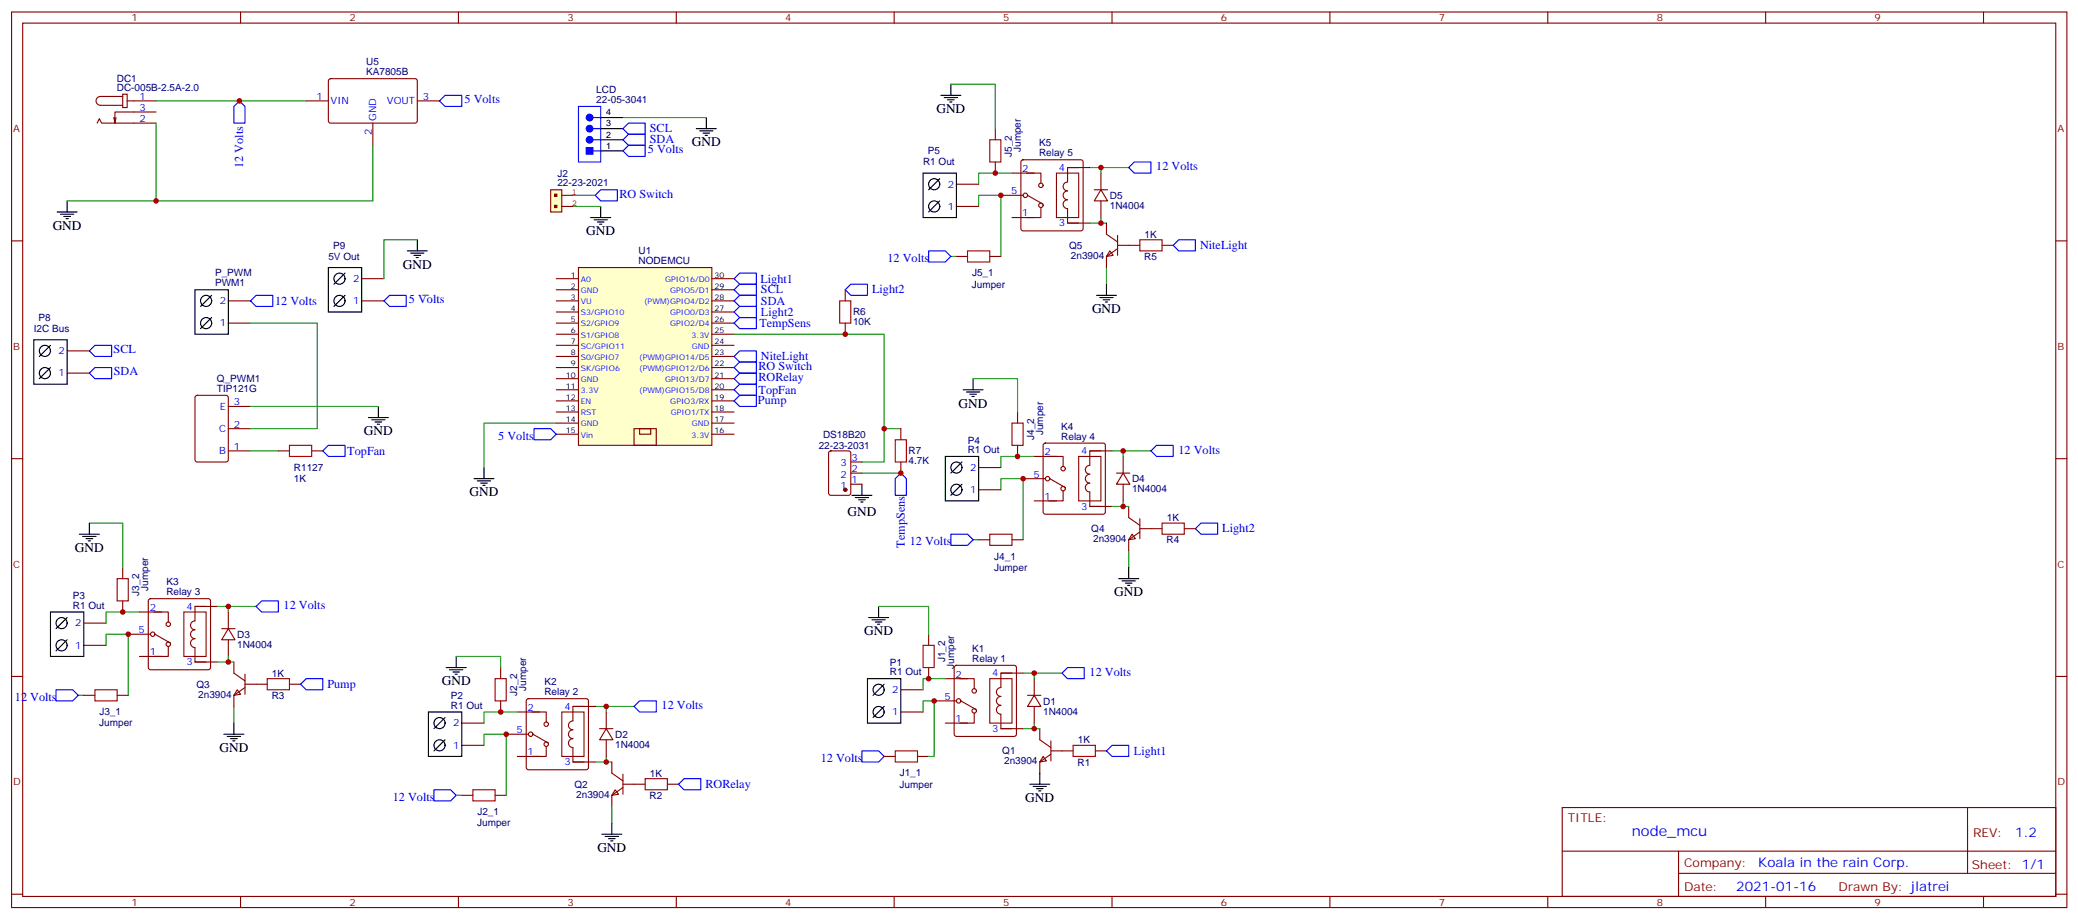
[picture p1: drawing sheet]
<svg xmlns="http://www.w3.org/2000/svg" width="659mm" height="292mm" viewBox="0 0 659 292" stroke-linecap="round" stroke-linejoin="round" font-family="sans-serif">
<g fill="none" stroke="#870000" stroke-width=".35">
<path d="M3.7 3.8h652.3v284.3h-652.3zM7.2 7.3h645.2v277.3h-645.2zM76.3 3.8v3.5M145.5 3.8v3.5M214.6 3.8v3.5M283.8 3.8v3.5M352.9 3.8v3.5M422.1 3.8v3.5M491.2 3.8v3.5M560.4 3.8v3.5M629.5 3.8v3.5M30.8 39.1l.7-1.4 .7 1.4h17.3"/>
<path d="M36.8 37.3l-.3 1.8M38.9 29.9h1.5v4.2h-1.5zM38.9 30.6h-7a1.41 1.41 0 0 0-1.4 1.4 1.41 1.41 0 0 0 1.4 1.4h7M40.4 32h9.1M49.5 35.6h-13v3.5l-.4-1.8M97.2 32h7M104.4 25.2l.5-.2h27.1l.4 .7v13l-.7 .4-27.1-.1-.4-.6v-12.7zM118.3 39.1v7M132.4 32h7.1M3.7 76.5h3.5M652.4 76.5h3.6M72.5 95.5h7"/>
<path d="M72.5 102.6h7M62.1 125.7l.5-.2h9.2l.6 .4 .1 20.1-.5 .6-9.4 .1-.7-.5v-20zM72.5 136.1h7M72.5 129h7M3.7 145.6h3.5M72.5 143.2h7M88.3 143.2h3.6M98.9 143.2h3.5M652.4 145.6h3.6M3.7 214.8h3.5M285.9 219h7M300 215.5h7.1"/>
<path d="M303.1 211.4l.4-.2h18.4l.5 .2 .2 .5v21.2l-.3 .5-.4 .2h-18.4l-.5-.2-.2-.5v-21.2zM304.6 215.5h4.6v3.2M317.6 213.7h7.1M321.2 213.7h-3.6v4.6a1.41 1.41 0 0 0-1.4 1.4 1.41 1.41 0 0 0 1.4 1.4 1.41 1.41 0 0 0-1.4 1.4 1.41 1.41 0 0 0 1.4 1.4 1.41 1.41 0 0 0-1.4 1.5 1.41 1.41 0 0 0 1.4 1.4v4.6h3.6M652.4 214.8h3.6M285.9 226.1h7M296.5 222.5h7M300 229.6h7.1M304.9 222.5l5 2.9M309.2 226.4v3.2h-4.6M317.6 231.4h7.1M330 231.4v3.5l3.5 2.4"/>
<path d="M333.5 239.5l-3.5 2.4v3.6M333.5 238.4h7.1M333.5 235.2v6.4M347.6 238.4h3.6M331 240.2l1.1 1.4-2.1 .3zM495.8 256.4h156.6v28.2h-156.6zM624.4 256.4v20.9M495.8 270.2h156.5M532.7 277.3h119.6M532.7 270.2v14.2M3.7 283.9h3.5M76.3 284.6v3.5"/>
<path d="M145.5 284.6v3.5M214.6 284.6v3.5M283.8 284.6v3.5M352.9 284.6v3.5M422.1 284.6v3.5M491.2 284.6v3.5M560.4 284.6v3.5M629.5 284.6v3.5M652.4 283.9h3.6"/>
<circle cx="309.2" cy="219.4" r=".71"/>
<circle cx="304.2" cy="222.5" r=".71"/>
<circle cx="309.2" cy="225.7" r=".71"/>
</g>
<path d="M314.1 215.5h7.1v14.1h-7.1z" fill="none" stroke="#870f00" stroke-width=".35"/>
<g fill="none" stroke="#000" stroke-width=".35">
<path d="M18.1 67.3h6.4M19.2 68h4.2M20.2 68.7h2.2M21 69.4h.7M21.3 63.8v3.5M61.9 92h10.6v14.1h-10.6zM67.2 93.8l-3.6 3.5M67.2 100.8l-3.6 3.6M275.3 215.5h10.6v14.1h-10.6zM280.6 217.2l-3.5 3.6M280.6 224.3l-3.5 3.5"/>
<circle cx="65.4" cy="95.5" r="1.76"/>
<circle cx="65.4" cy="102.6" r="1.76"/>
<circle cx="278.8" cy="219" r="1.76"/>
<circle cx="278.8" cy="226.1" r="1.76"/>
</g>
<path d="M49.5 39.1v24.7h-28.2M49.5 32h47.7M118.3 46.1v17.7h-68.8M79.5 143.2h8.8M324.7 231.4h5.3" fill="none" stroke="#008700" stroke-width=".35"/>
<path d="M74.2 33.8l1.8-1.8 1.8 1.8v5.3h-3.6zM141.3 30.3h5.2v3.5h-5.2l-1.8-1.8zM79.5 95.5l1.8-1.7h5.3v3.5h-5.3zM102.4 143.2l1.8-1.8h5.3v3.5h-5.3zM337 213.7l1.8-1.8h5.3v3.6h-5.3zM273.5 238.4h5.3l1.8 1.8-1.8 1.7h-5.3z" fill="none" stroke="#00f" stroke-width=".35"/>
<path d="M91.9 141.4h7v3.5h-7zM340.6 236.6h7v3.6h-7z" fill="none" stroke="#a10000" stroke-width=".35"/>
<path d="M183.6 84.9h42.3v56.5h-42.3z" fill="#ffc" stroke="#870000" stroke-width=".35"/>
<g fill="none" stroke="#870000" stroke-width=".35">
<path d="M303.5 58.5h7.1M315.9 40.9v3.5M315.9 51.4v3.6M321.2 55h7M324.2 50.9l.5-.2h18.3l.5 .2 .2 .5v21.2l-.2 .5-.5 .2h-18.3l-.5-.2-.2-.5v-21.2zM325.8 55h4.5v3.1M338.8 53.2h7.1M342.3 53.2h-3.5v4.6a1.41 1.41 0 0 0-1.4 1.4 1.41 1.41 0 0 0 1.4 1.4 1.41 1.41 0 0 0-1.4 1.4 1.41 1.41 0 0 0 1.4 1.4 1.41 1.41 0 0 0-1.4 1.4 1.41 1.41 0 0 0 1.4 1.5v4.5h3.5M349.4 55v5.3M303.5 65.5h7.1M317.6 62h7.1M321.2 69.1h7"/>
<path d="M326.1 62l4.9 2.8M330.3 65.9v3.2h-4.5M338.8 70.8h7.1M347.3 60.3h4.2M349.4 60.3l2.1 3.5h-4.2zM349.4 63.8v5.3M351.2 70.8v3.6l3.5 2.4M352.2 79.7l1.1 1.4-2.1 .3zM354.7 79l-3.5 2.4v3.5M354.7 77.9h7M354.7 74.7v6.4M368.8 77.9h3.5"/>
<path d="M114.8 88.5h7M114.8 95.5h7M176.5 88.5h7.1M176.5 92h7.1M176.5 95.5h7.1M176.5 99.1h7.1M225.9 88.5h7.1M225.9 92h7.1M225.9 95.5h7.1M225.9 99.1h7.1M303.5 81.4h3.6M314.1 81.4h3.5"/>
<path d="M21.3 118.5h7.1M21.3 111.4h7.1M176.5 102.6h7.1M176.5 109.6h7.1M176.5 113.2h7.1M176.5 116.7h7.1M176.5 106.1h7.1M225.9 102.6h7.1M225.9 109.6h7.1M225.9 113.2h7.1M225.9 116.7h7.1M225.9 106.1h7.1"/>
<path d="M176.5 120.2h7.1M176.5 123.8h7.1M176.5 127.3h7.1M176.5 130.8h7.1M176.5 134.3h7.1M176.5 137.9h7.1M201.2 136.1h7.1v5.3h-7.1zM203 136.1h3.5v1.8h-3.5zM225.9 120.2h7.1M225.9 123.8h7.1M225.9 127.3h7.1M225.9 130.8h7.1"/>
<path d="M225.9 134.3h7.1M225.9 137.9h7.1M285.9 136.1v3.5M322.9 130.8v3.5M263.2 143.4l.5-.2h5.6l.7 .4v13l-.4 .6-5.9 .1-.7-.5v-12.9zM270 150.2h3.5M270 153.7h3.5M270 146.7h3.5M285.9 146.7v3.5M310.6 155.5h7M310.6 148.4h7M322.9 141.4v3.5"/>
<path d="M324.7 152h7.1M328.2 159h7.1M328.2 144.9h7.1M331.3 140.9l.5-.2h18.3l.5 .2 .2 .5v21.2l-.2 .5-.5 .2h-18.3l-.5-.3-.3-.4v-21.2zM332.8 144.9h4.6v3.2M333.2 152l4.9 2.8M337.4 155.9v3.1h-4.6M345.9 143.2h7M349.4 143.2h-3.5v4.5a1.41 1.41 0 0 0-1.4 1.5 1.41 1.41 0 0 0 1.4 1.4 1.41 1.41 0 0 0-1.4 1.4 1.41 1.41 0 0 0 1.4 1.4 1.41 1.41 0 0 0-1.4 1.4 1.41 1.41 0 0 0 1.4 1.4v4.6h3.5M354.3 150.2h4.3M356.4 150.2l2.2 3.5h-4.3zM356.4 144.9v5.3"/>
<path d="M356.4 153.7v5.3M310.6 171.4h3.5M321.2 171.4h3.5M345.9 160.8h7M358.2 160.8v3.5l3.5 2.5M359.3 169.6l1 1.4-2.1 .4zM361.7 168.9l-3.5 2.5v3.5M361.7 167.9h7.1M361.7 164.7v6.3M375.8 167.9h3.6M26.6 197.8h7.1M38.9 180.2v3.5"/>
<path d="M38.9 190.8v3.5M44.2 194.3h7.1M47.3 190.3l.5-.2h18.3l.5 .2 .2 .5v21.1l-.2 .5-.5 .3h-18.3l-.5-.3-.2-.5v-21.1zM48.8 194.3h4.6v3.2M61.9 192.5h7M65.4 192.5h-3.5v4.6a1.41 1.41 0 0 0-1.4 1.4 1.41 1.41 0 0 0 1.4 1.5 1.41 1.41 0 0 0-1.4 1.4 1.41 1.41 0 0 0 1.4 1.4 1.41 1.41 0 0 0-1.4 1.4 1.41 1.41 0 0 0 1.4 1.4v4.6h3.5M70.3 199.6h4.3M72.5 199.6l2.1 3.5h-4.3zM72.5 194.3v5.3M26.6 204.9h7.1M40.7 201.4h7.1M44.2 208.4h7.1"/>
<path d="M49.2 201.4l4.9 2.8M53.4 205.2v3.2h-4.6M61.9 210.2h7M72.5 203.1v5.3M74.2 210.2v3.5l3.6 2.5M75.3 219l1 1.4-2.1 .4zM77.8 218.3l-3.6 2.5v3.5M77.8 217.2h7M77.8 214.1v6.3M91.9 217.2h3.5M158.9 211.9v3.6M294.7 201.4v3.5"/>
<path d="M294.7 211.9v3.6M328.2 215.5v5.3M26.6 220.8h3.5M37.2 220.8h3.5M146.5 236.6h7.1M146.5 229.6h7.1M158.9 222.5v3.6M160.7 233.1h7M164.2 226.1h7M167.2 222l.5-.2h18.4l.5 .2 .2 .5v21.2l-.3 .5-.4 .2h-18.4l-.5-.2-.2-.5v-21.2zM168.8 226.1h4.6v3.1M169.1 233.1l5 2.8"/>
<path d="M173.4 237v3.2h-4.6M181.8 224.3h7.1M185.3 224.3h-3.5v4.6a1.41 1.41 0 0 0-1.4 1.4 1.41 1.41 0 0 0 1.4 1.4 1.41 1.41 0 0 0-1.4 1.4 1.41 1.41 0 0 0 1.4 1.4 1.41 1.41 0 0 0-1.4 1.4 1.41 1.41 0 0 0 1.4 1.4v4.6h3.5M190.3 231.4h4.2M192.4 231.4l2.1 3.5h-4.2zM192.4 226.1v5.3M192.4 234.9v5.3M326.1 220.8h4.2M328.2 220.8l2.1 3.5h-4.2zM328.2 224.3v5.3M146.5 252.5h3.6M157.1 252.5h3.6"/>
<path d="M164.2 240.2h7M181.8 241.9h7.1M194.2 241.9v3.6l3.5 2.4M195.2 250.8l1.1 1.4-2.1 .3zM197.7 249h7.1M197.7 250l-3.5 2.5v3.5M197.7 245.8v6.4M211.8 249h3.5M280.6 240.2h3.5M291.2 240.2h3.5"/>
<circle cx="330.3" cy="58.8" r=".71"/>
<circle cx="325.4" cy="62" r=".71"/>
<circle cx="330.3" cy="65.2" r=".71"/>
<circle cx="332.5" cy="152" r=".71"/>
<circle cx="337.4" cy="148.8" r=".71"/>
<circle cx="337.4" cy="155.2" r=".71"/>
<circle cx="53.4" cy="198.2" r=".71"/>
<circle cx="48.5" cy="201.4" r=".71"/>
<circle cx="53.4" cy="204.5" r=".71"/>
<circle cx="168.4" cy="233.1" r=".71"/>
<circle cx="173.4" cy="229.9" r=".71"/>
<circle cx="173.4" cy="236.3" r=".71"/>
</g>
<g fill="none" stroke="#00f" stroke-width=".35">
<path d="M358.2 53.2l1.8-1.8h5.3v3.6h-5.3zM294.7 79.7h5.3l1.8 1.7-1.8 1.8h-5.3zM372.3 77.9l1.8-1.8h5.3v3.6h-5.3zM121.8 95.5l1.8-1.7h5.3v3.5h-5.3zM233 88.5l1.7-1.8h5.3v3.5h-5.3zM233 92l1.7-1.8h5.3v3.6h-5.3zM233 95.5l1.7-1.7h5.3v3.5h-5.3zM233 99.1l1.7-1.8h5.3v3.5h-5.3zM28.4 118.5l1.7-1.8h5.3v3.5h-5.3zM28.4 111.4l1.7-1.8h5.3v3.6h-5.3zM233 113.2l1.7-1.8h5.3v3.5h-5.3zM233 102.6l1.7-1.8h5.3v3.6h-5.3z"/>
<path d="M233 116.7l1.7-1.8h5.3v3.6h-5.3zM169.5 136.1h5.3l1.7 1.8-1.7 1.7h-5.3zM233 123.8l1.7-1.8h5.3v3.5h-5.3zM233 120.2l1.7-1.7h5.3v3.5h-5.3zM233 127.3l1.7-1.8h5.3v3.5h-5.3zM285.9 150.2l1.8 1.8v5.3h-3.6v-5.3zM365.3 143.2l1.7-1.8h5.3v3.5h-5.3zM301.8 169.6h5.3l1.7 1.8-1.7 1.7h-5.3zM379.4 167.9l1.7-1.8h5.3v3.5h-5.3zM81.3 192.5l1.7-1.7h5.3v3.5h-5.3zM17.8 219h5.3l1.7 1.8-1.7 1.7h-5.3zM95.4 217.2l1.8-1.7h5.2v3.5h-5.2z"/>
<path d="M201.2 224.3l1.8-1.8h5.3v3.6h-5.3zM351.2 238.4l1.7-1.8h5.3v3.6h-5.3zM137.7 250.8h5.3l1.8 1.7-1.8 1.8h-5.3zM215.3 249l1.8-1.8h5.3v3.6h-5.3z"/>
</g>
<g fill="none" stroke="#008700" stroke-width=".35">
<path d="M301.8 26.7h14.1v14.2M321.2 55h-10.6v3.5M345.9 53.2h12.3M349.4 53.2v1.8M132.4 76.1h-10.6v12.4M310.6 65.5v-3.5h7v19.4M345.9 70.8h5.3M349.4 69.1v1.7M134.2 93.8h1.8M301.8 81.4h1.7M351.2 84.9v5.3M233 106.1h47.6v40.6h-7.1"/>
<path d="M176.5 134.3h-22.9v14.1M280.6 136.1h5.3M308.8 120.2h14.1v10.6M273.5 150.2h12.4M317.6 155.5v-3.5h7.1v19.4M328.2 144.9h-10.6v3.5M352.9 143.2h12.4M356.4 143.2v1.7M356.4 159v1.8M28.4 166.1h10.5v14.1M308.8 171.4h1.8M352.9 160.8h5.3"/>
<path d="M358.2 174.9v5.3M44.2 194.3h-10.5v3.5M68.9 192.5h12.4M72.5 192.5v1.8M278.8 192.5h15.9v8.9M33.7 204.9v-3.5h7v19.4M68.9 210.2h5.3M72.5 208.4v1.8M144.8 208.4h14.1v3.5M300 215.5h-7.1v3.5M324.7 213.7h12.3M328.2 213.7v1.8"/>
<path d="M24.8 220.8h1.8M74.2 224.3v5.3M153.6 236.6v-3.5h7.1v19.4M164.2 226.1h-10.6v3.5M188.9 224.3h12.3M192.4 224.3v1.8M292.9 226.1v-3.6h3.6v17.7h-1.8M328.2 229.6v1.8M144.8 252.5h1.7M188.9 241.9h5.3M192.4 240.2v1.7M194.2 256v5.3"/>
</g>
<g fill="none" stroke="#a10000" stroke-width=".35">
<path d="M314.1 44.4h3.5v7h-3.5zM307.1 79.7h7v3.5h-7zM361.7 76.1h7.1v3.6h-7.1zM284.1 139.6h3.6v7.1h-3.6zM321.2 134.3h3.5v7.1h-3.5zM314.1 169.6h7.1v3.5h-7.1zM368.8 166.1h7v3.5h-7zM37.2 183.7h3.5v7.1h-3.5zM30.1 219h7.1v3.5h-7.1zM84.8 215.5h7.1v3.5h-7.1zM157.1 215.5h3.6v7h-3.6zM292.9 204.9h3.6v7h-3.6z"/>
<path d="M284.1 238.4h7.1v3.5h-7.1zM150.1 250.8h7v3.5h-7zM204.8 247.2h7v3.6h-7z"/>
</g>
<g fill="none" stroke="#000" stroke-width=".35">
<path d="M190.6 37.3h7.1M298.6 30.3h6.3M299.6 31h4.3M300.7 31.7h2.1M301.4 32.4h.7M301.8 26.7v3.6M292.9 55h10.6v14.1h-10.6zM298.2 56.7l-3.5 3.6M129.3 79.7h6.3M132.4 76.1v3.6M298.2 63.8l-3.5 3.5M104.2 84.9h10.6v14.2h-10.6z"/>
<path d="M109.5 93.8l-3.5 3.5M109.5 86.7l-3.5 3.5M130.3 80.4h4.2M131.4 81.1h2.1M132.1 81.8h.7M348 93.8h6.3M349 94.5h4.3M350.1 95.2h2.1M350.8 95.9h.7M351.2 90.2v3.6M10.7 107.9h10.6v14.1h-10.6zM16 116.7l-3.5 3.5"/>
<path d="M16 109.6l-3.5 3.6M305.6 123.8h6.4M306.7 124.5h4.2M307.8 125.2h2.1M308.5 125.9h.7M308.8 120.2v3.6M150.4 152h6.4M151.5 152.7h4.2M152.5 153.4h2.2M153.2 154.1h.8M153.6 148.4v3.6M270.4 157.3h6.3"/>
<path d="M271.4 158h4.3M272.5 158.7h2.1M273.2 159.4h.7M273.5 153.7v3.6M300 144.9h10.6v14.1h-10.6zM305.3 153.7l-3.5 3.6M305.3 146.7l-3.5 3.5M25.2 169.6h6.3M26.2 170.3h4.3M27.3 171h2.1M28 171.7h.7M28.4 166.1v3.5"/>
<path d="M16 194.3h10.6v14.1h-10.6zM21.3 196.1l-3.5 3.5M275.7 196.1h6.3M276.7 196.8h4.3M277.8 197.5h2.1M278.5 198.2h.7M278.8 192.5v3.6M355 183.7h6.4M356.1 184.4h4.2M357.2 185.1h2.1M357.9 185.8h.7M358.2 180.2v3.5"/>
<path d="M21.3 203.1l-3.5 3.6M141.6 211.9h6.4M142.7 212.7h4.2M143.7 213.4h2.1M144.4 214.1h.7M144.8 208.4v3.5M71 233.1h6.4M72.1 233.8h4.2M73.2 234.5h2.1M73.9 235.2h.7M74.2 229.6v3.5M136 226.1h10.5v14.1h-10.5z"/>
<path d="M141.3 234.9l-3.6 3.5M141.3 227.8l-3.6 3.6M326.8 249h6.4M327.9 249.7h4.2M328.9 250.4h2.1M329.6 251.1h.7M330 245.5v3.5M191 264.9h6.3M192.1 265.6h4.2M193.1 266.3h2.1M193.8 267h.7M194.2 261.3v3.6"/>
<circle cx="296.5" cy="58.5" r="1.76"/>
<circle cx="296.5" cy="65.5" r="1.76"/>
<circle cx="107.7" cy="95.5" r="1.76"/>
<circle cx="107.7" cy="88.5" r="1.76"/>
<circle cx="14.3" cy="111.4" r="1.76"/>
<circle cx="14.3" cy="118.5" r="1.76"/>
<circle cx="303.5" cy="155.5" r="1.76"/>
<circle cx="303.5" cy="148.4" r="1.76"/>
<circle cx="19.5" cy="197.8" r="1.76"/>
<circle cx="19.5" cy="204.9" r="1.76"/>
<circle cx="139.5" cy="229.6" r="1.76"/>
<circle cx="139.5" cy="236.6" r="1.76"/>
</g>
<path d="M335.3 55h7v14.1h-7zM342.3 144.9h7.1v14.1h-7.1zM58.3 194.3h7.1v14.1h-7.1zM178.3 226.1h7v14.1h-7z" fill="none" stroke="#870f00" stroke-width=".35"/>
<circle cx="268.3" cy="155.5" r=".53" fill="#870000" stroke="#870000" stroke-width=".35"/>
<path d="M183.6 33.8h7v17.6h-7z" fill="#fff" stroke="#00f" stroke-width=".35"/>
<path d="M188.2 37.3h2.4M188.2 44.4h2.4M188.2 47.9h2.4M188.2 40.9h2.4M197.7 47.9l1.8-1.8h5.3v3.6h-5.3zM197.7 44.4l1.8-1.8h5.3v3.5h-5.3zM197.7 40.9l1.8-1.8h5.3v3.5h-5.3zM188.9 62l1.7-1.7h5.3v3.5h-5.3z" fill="none" stroke="#00f" stroke-width=".35"/>
<g fill="#00f" stroke="#00f" stroke-width=".35">
<path d="M186.1 46.8h2.1v2.2h-2.1z"/>
<circle cx="187.1" cy="44.4" r="1.06"/>
<circle cx="187.1" cy="40.9" r="1.06"/>
<circle cx="187.1" cy="37.3" r="1.06"/>
</g>
<g fill="none" stroke="#000" stroke-width=".35">
<path d="M224.2 37.3v3.6M190.6 47.9h7.1M190.6 44.4h7.1M190.6 40.9h7.1M221 40.9h6.3M222 41.6h4.3M223.1 42.3h2.1M223.8 43h.7M187.5 69.1h6.3M188.5 69.8h4.3M189.6 70.5h2.1M190.3 71.2h.7"/>
<path d="M190.6 65.5v3.6"/>
</g>
<path d="M197.7 37.3h26.5M181.8 65.5h8.8M181.8 62h7.1" fill="none" stroke="#008700" stroke-width=".35"/>
<path d="M174.8 60.3h3.5v7h-3.5z" fill="#ffffc2" stroke="#850000" stroke-width=".35"/>
<g fill="#850000" stroke="#850000" stroke-width=".35">
<path d="M176 61.7h.7v.7h-.7z"/>
<path d="M176 65.2h.7v.7h-.7z"/>
</g>
<path d="M178.3 62h3.5M178.3 65.5h3.5" fill="none" stroke="#850000" stroke-width=".35"/>
<path d="M268.3 92l1.7-1.8h5.3v3.6h-5.3z" fill="none" stroke="#00f" stroke-width=".35"/>
<path d="M268.3 92v3.5M268.3 102.6v3.5" fill="none" stroke="#870000" stroke-width=".35"/>
<path d="M266.5 95.5h3.5v7.1h-3.5z" fill="none" stroke="#a10000" stroke-width=".35"/>
<path d="M79.5 102.6h21.2v33.5h-21.2M79.5 129h40.6" fill="none" stroke="#008700" stroke-width=".35"/>
<path d="M116.9 132.6h6.4M118 133.3h4.2M119 134h2.1M119.7 134.7h.7M120.1 129v3.6" fill="none" stroke="#000" stroke-width=".35"/>
<g fill="#c00">
<circle cx="49.5" cy="63.8" r=".88"/>
<circle cx="76" cy="32" r=".88"/>
<circle cx="328.2" cy="213.7" r=".88"/>
<circle cx="328.2" cy="231.4" r=".88"/>
<circle cx="192.4" cy="241.9" r=".88"/>
<circle cx="192.4" cy="224.3" r=".88"/>
<circle cx="294.7" cy="215.5" r=".88"/>
<circle cx="158.9" cy="226.1" r=".88"/>
<circle cx="38.9" cy="194.3" r=".88"/>
<circle cx="72.5" cy="192.5" r=".88"/>
<circle cx="72.5" cy="210.2" r=".88"/>
<circle cx="322.9" cy="144.9" r=".88"/>
<circle cx="356.4" cy="143.2" r=".88"/>
<circle cx="356.4" cy="160.8" r=".88"/>
<circle cx="315.9" cy="55" r=".88"/>
<circle cx="349.4" cy="53.2" r=".88"/>
<circle cx="349.4" cy="70.8" r=".88"/>
<circle cx="280.6" cy="136.1" r=".88"/>
<circle cx="285.9" cy="150.2" r=".88"/>
<circle cx="324.7" cy="152" r=".88"/>
<circle cx="317.6" cy="62" r=".88"/>
<circle cx="296.5" cy="222.5" r=".88"/>
<circle cx="160.7" cy="233.1" r=".88"/>
<circle cx="40.7" cy="201.4" r=".88"/>
<circle cx="268.3" cy="106.1" r=".88"/>
</g>
<text font-size="4.6" fill="#00f" x="517.9" y="265.4">node_mcu</text>
<g font-size="4.2">
<text x="297.2" y="35.9">GND</text>
<text x="219.6" y="46.5">GND</text>
<text x="16.7" y="73">GND</text>
<text x="186.1" y="74.7">GND</text>
<text x="127.8" y="85.3">GND</text>
<text x="346.6" y="99.4">GND</text>
<text x="304.2" y="129.4">GND</text>
<text x="115.5" y="138.2">GND</text>
<text x="149" y="157.6">GND</text>
<text x="269" y="163.9">GND</text>
<text x="23.8" y="175.3">GND</text>
<text x="353.6" y="189.4">GND</text>
<text x="274.2" y="201.7">GND</text>
<text x="140.2" y="217.6">GND</text>
<text x="69.6" y="238.8">GND</text>
<text x="325.4" y="254.6">GND</text>
<text x="189.6" y="270.5">GND</text>
</g>
<g font-size="4.2" fill="#00f">
<text x="639.6" y="265.7">1.2</text>
<text x="558" y="275.2">Koala in the rain Corp.</text>
<text x="551" y="283">2021-01-16</text>
</g>
<g font-size="3.9" fill="#00f">
<text x="147.4" y="32.7">5 Volts</text>
<text x="206.2" y="45.6">SDA</text>
<text x="206.2" y="42">SCL</text>
<text x="77.2" y="53.3" transform="rotate(-90 77.2 53.3)">12 Volts</text>
<text x="205.6" y="48.6">5 Volts</text>
<text x="367" y="54.1">12 Volts</text>
<text x="196.6" y="62.8">RO Switch</text>
<text x="281.7" y="83.2">12 Volts</text>
<text x="380.8" y="79.1">NiteLight</text>
<text x="241.3" y="89.7">Light1</text>
<text x="241.5" y="93.2">SCL</text>
<text x="276.8" y="93.2">Light2</text>
<text x="87.3" y="96.8">12 Volts</text>
<text x="129.8" y="96.2">5 Volts</text>
<text x="241.5" y="96.7">SDA</text>
<text x="241.5" y="100.2">Light2</text>
<text x="241" y="103.8">TempSens</text>
<text x="36.1" y="112.1">SCL</text>
<text x="36.1" y="119.2">SDA</text>
<text x="240.7" y="117.5">RO Switch</text>
<text x="241.5" y="114.3">NiteLight</text>
<text x="240.7" y="121">RORelay</text>
<text x="240.7" y="125">TopFan</text>
<text x="240.6" y="128.1">Pump</text>
<text x="158.1" y="139.6">5 Volts</text>
<text x="110.2" y="144.4">TopFan</text>
<text x="374" y="144">12 Volts</text>
<text x="287.1" y="173.9" transform="rotate(-90 287.1 173.9)">TempSens</text>
<text x="288.7" y="173.2">12 Volts</text>
<text x="387.9" y="169">Light2</text>
<text x="90" y="193.4">12 Volts</text>
<text x="345.8" y="214.6">12 Volts</text>
<text x="103.9" y="218.4">Pump</text>
<text x="4.7" y="222.5">12 Volts</text>
<text x="210" y="225.2">12 Volts</text>
<text x="359.9" y="239.6">Light1</text>
<text x="260.5" y="241.9">12 Volts</text>
<text x="223.9" y="250.2">RORelay</text>
<text x="124.7" y="254.3">12 Volts</text>
</g>
<g font-size="3.9" fill="#800">
<text x="497.6" y="261">TITLE:</text>
<text x="626.2" y="265.7">REV:</text>
<text x="534.5" y="275.2">Company:</text>
<text x="625.8" y="275.8">Sheet: 1/1</text>
<text x="534.5" y="282.9">Date:</text>
<text x="583.5" y="282.9">Drawn By: jlatrei</text>
</g>
<g font-size="3.2" fill="#800">
<text x="41.8" y="6.8">1</text>
<text x="110.9" y="6.8">2</text>
<text x="180.1" y="6.8">3</text>
<text x="249.2" y="6.8">4</text>
<text x="318.3" y="6.8">5</text>
<text x="387.5" y="6.8">6</text>
<text x="456.6" y="6.8">7</text>
<text x="525.8" y="6.8">8</text>
<text x="594.9" y="6.8">9</text>
<text x="4.2" y="41.9">A</text>
<text x="653" y="41.9">A</text>
<text x="4.2" y="111.1">B</text>
<text x="653" y="111.1">B</text>
<text x="4.2" y="180.2">C</text>
<text x="653" y="180.2">C</text>
<text x="4.2" y="249.3">D</text>
<text x="653" y="249.3">D</text>
<text x="41.8" y="287.6">1</text>
<text x="110.9" y="287.6">2</text>
<text x="180.1" y="287.6">3</text>
<text x="249.2" y="287.6">4</text>
<text x="318.3" y="287.6">5</text>
<text x="387.5" y="287.6">6</text>
<text x="456.6" y="287.6">7</text>
<text x="525.8" y="287.6">8</text>
<text x="594.9" y="287.6">9</text>
</g>
<g font-size="3.2" fill="#000080">
<text x="116.2" y="23.9">KA7805B</text>
<text x="116.2" y="20.7">U5</text>
<text x="37.1" y="28.9">DC-005B-2.5A-2.0</text>
<text x="37.1" y="25.9">DC1</text>
<text x="189.3" y="29.6">LCD</text>
<text x="189.3" y="32.7">22-05-3041</text>
<text x="329.7" y="46.5">K5</text>
<text x="293" y="52.5">R1 Out</text>
<text x="294.5" y="49">P5</text>
<text x="321.1" y="49.7" transform="rotate(-90 321.1 49.7)">J5_2</text>
<text x="324" y="48.3" transform="rotate(-90 324 48.3)">Jumper</text>
<text x="329.7" y="49.7">Relay 5</text>
<text x="176.9" y="59.2">22-23-2021</text>
<text x="176.9" y="56.1">J2</text>
<text x="352.2" y="63.2">D5</text>
<text x="352.2" y="66.3">1N4004</text>
<text x="363.2" y="75.5">1K</text>
<text x="104.2" y="82.5">5V Out</text>
<text x="105.7" y="79">P9</text>
<text x="202.6" y="83.9">NODEMCU</text>
<text x="202.6" y="80.7">U1</text>
<text x="339.3" y="79">Q5</text>
<text x="339.9" y="82.1">2n3904</text>
<text x="363.2" y="82.5">R5</text>
<text x="68.2" y="87.8">P_PWM</text>
<text x="308.5" y="87.8">J5_1</text>
<text x="68.2" y="90.9">PWM1</text>
<text x="308.4" y="91.3">Jumper</text>
<text x="12.2" y="101.9">P8</text>
<text x="270.7" y="100.1">R6</text>
<text x="10.7" y="105.4">I2C Bus</text>
<text x="270.7" y="103.3">10K</text>
<text x="68.9" y="124.5">TIP121G</text>
<text x="68.9" y="121.3">Q_PWM1</text>
<text x="336.8" y="136.5">K4</text>
<text x="259.8" y="142.5">22-23-2031</text>
<text x="261.2" y="139">DS18B20</text>
<text x="307.1" y="143.9">R1 Out</text>
<text x="307.1" y="140.9">P4</text>
<text x="328.2" y="139.7" transform="rotate(-90 328.2 139.7)">J4_2</text>
<text x="331" y="138.2" transform="rotate(-90 331 138.2)">Jumper</text>
<text x="336.8" y="139.6">Relay 4</text>
<text x="93.3" y="149.5">R1127</text>
<text x="288.4" y="147.4">4.7K</text>
<text x="288.4" y="144.2">R7</text>
<text x="93.2" y="153">1K</text>
<text x="359.3" y="153.1">D4</text>
<text x="359.3" y="156.3">1N4004</text>
<text x="370.3" y="165.4">1K</text>
<text x="346.3" y="168.9">Q4</text>
<text x="346.9" y="172.1">2n3904</text>
<text x="370.2" y="172.5">R4</text>
<text x="315.5" y="177.7">J4_1</text>
<text x="52.8" y="185.8">K3</text>
<text x="315.5" y="181.3">Jumper</text>
<text x="23.1" y="190.3">P3</text>
<text x="44.2" y="189.1" transform="rotate(-90 44.2 189.1)">J3_2</text>
<text x="47.1" y="187.6" transform="rotate(-90 47.1 187.6)">Jumper</text>
<text x="52.8" y="189">Relay 3</text>
<text x="23.1" y="193.3">R1 Out</text>
<text x="75.3" y="202.5">D3</text>
<text x="75.3" y="205.7">1N4004</text>
<text x="308.6" y="207">K1</text>
<text x="86.3" y="214.8">1K</text>
<text x="282.4" y="214.4">R1 Out</text>
<text x="282.4" y="211.5">P1</text>
<text x="300" y="210.2" transform="rotate(-90 300 210.2)">J1_2</text>
<text x="302.8" y="212.3" transform="rotate(-90 302.8 212.3)">Jumper</text>
<text x="308.6" y="210.2">Relay 1</text>
<text x="62.3" y="218.3">Q3</text>
<text x="62.9" y="221.5">2n3904</text>
<text x="86.2" y="221.9">R3</text>
<text x="164.2" y="220.8" transform="rotate(-90 164.2 220.8)">J2_2</text>
<text x="167" y="219.4" transform="rotate(-90 167 219.4)">Jumper</text>
<text x="172.8" y="220.8">Relay 2</text>
<text x="172.8" y="217.6">K2</text>
<text x="31.5" y="227.1">J3_1</text>
<text x="143.1" y="225">R1 Out</text>
<text x="143.1" y="222.1">P2</text>
<text x="331" y="226.9">1N4004</text>
<text x="331" y="223.7">D1</text>
<text x="31.5" y="230.6">Jumper</text>
<text x="195.2" y="237.4">1N4004</text>
<text x="195.2" y="234.3">D2</text>
<text x="318.1" y="239.5">Q1</text>
<text x="342.1" y="236">1K</text>
<text x="318.7" y="242.6">2n3904</text>
<text x="342" y="243">R1</text>
<text x="182.3" y="250">Q2</text>
<text x="206.3" y="246.6">1K</text>
<text x="285.5" y="250">Jumper</text>
<text x="285.5" y="246.5">J1_1</text>
<text x="182.9" y="253.2">2n3904</text>
<text x="206.2" y="253.6">R2</text>
<text x="151.4" y="262.4">Jumper</text>
<text x="151.5" y="258.9">J2_1</text>
</g>
<g font-size="3.2" fill="#00f">
<text x="44.2" y="31.7">1</text>
<text x="44.2" y="35.2">3</text>
<text x="100.4" y="31.7">1</text>
<text x="104.9" y="33.1">VIN</text>
<text x="122.8" y="33.1">VOUT</text>
<text x="134.2" y="31.7">3</text>
<text x="44.2" y="38.7">2</text>
<text x="119.4" y="38.4" transform="rotate(-90 119.4 38.4)">GND</text>
<text x="118" y="42.9" transform="rotate(-90 118 42.9)">2</text>
<text x="300.8" y="59.5">2</text>
<text x="324.4" y="54.6">2</text>
<text x="336.1" y="54.3">4</text>
<text x="320.9" y="61.7">5</text>
<text x="300.8" y="66.6">1</text>
<text x="324.4" y="68.7">1</text>
<text x="336.1" y="71.9">3</text>
<text x="112.1" y="89.5">2</text>
<text x="69.7" y="96.6">2</text>
<text x="112.1" y="96.6">1</text>
<text x="69.7" y="103.6">1</text>
<text x="18.6" y="112.5">2</text>
<text x="18.6" y="119.5">1</text>
<text x="69.7" y="130.1">E</text>
<text x="74.2" y="128.7">3</text>
<text x="69.5" y="137.2">C</text>
<text x="74.2" y="135.7">2</text>
<text x="74.2" y="142.8">1</text>
<text x="69.6" y="144.2">B</text>
<text x="266.7" y="148.1">3</text>
<text x="270.2" y="149.9">2</text>
<text x="270.2" y="146.3">3</text>
<text x="307.9" y="149.5">2</text>
<text x="331.5" y="144.6">2</text>
<text x="343.1" y="144.2">4</text>
<text x="266.7" y="155.2">1</text>
<text x="266.7" y="151.6">2</text>
<text x="270.2" y="153.4">1</text>
<text x="328" y="151.6">5</text>
<text x="307.9" y="156.6">1</text>
<text x="331.5" y="158.7">1</text>
<text x="343.1" y="161.9">3</text>
<text x="47.5" y="194">2</text>
<text x="59.2" y="193.6">4</text>
<text x="23.9" y="198.9">2</text>
<text x="44" y="201">5</text>
<text x="23.9" y="206">1</text>
<text x="47.5" y="208.1">1</text>
<text x="59.2" y="211.2">3</text>
<text x="303.3" y="215.1">2</text>
<text x="314.9" y="214.8">4</text>
<text x="283.2" y="220.1">2</text>
<text x="167.5" y="225.7">2</text>
<text x="179.1" y="225.4">4</text>
<text x="283.2" y="227.1">1</text>
<text x="299.7" y="222.2">5</text>
<text x="143.8" y="230.6">2</text>
<text x="163.9" y="232.8">5</text>
<text x="303.3" y="229.2">1</text>
<text x="314.9" y="232.4">3</text>
<text x="143.8" y="237.7">1</text>
<text x="167.5" y="239.8">1</text>
<text x="179.1" y="243">3</text>
</g>
<g font-size="2.8">
<text x="192.4" y="36.6">4</text>
<text x="192.4" y="40.1">3</text>
<text x="192.4" y="47.2">1</text>
<text x="192.4" y="43.7">2</text>
</g>
<g font-size="2.8" fill="#840000">
<text x="181.5" y="62">1</text>
<text x="181.5" y="65.5">2</text>
</g>
<g font-size="2.5">
<text x="181.1" y="88.1">1</text>
<text x="226.8" y="88.1">30</text>
<text x="181.1" y="91.7">2</text>
<text x="181.1" y="95.2">3</text>
<text x="226.8" y="91.7">29</text>
<text x="226.8" y="95.2">28</text>
<text x="181.1" y="98.7">4</text>
<text x="226.8" y="98.7">27</text>
<text x="181.1" y="102.2">5</text>
<text x="181.1" y="105.8">6</text>
<text x="226.8" y="102.2">26</text>
<text x="226.8" y="105.8">25</text>
<text x="181.1" y="109.3">7</text>
<text x="181.1" y="112.8">8</text>
<text x="226.8" y="109.3">24</text>
<text x="226.8" y="112.8">23</text>
<text x="179.6" y="119.9">10</text>
<text x="181.1" y="116.3">9</text>
<text x="226.8" y="116.3">22</text>
<text x="226.8" y="119.9">21</text>
<text x="179.6" y="123.4">11</text>
<text x="226.8" y="123.4">20</text>
<text x="179.6" y="126.9">12</text>
<text x="179.6" y="130.5">13</text>
<text x="226.8" y="126.9">19</text>
<text x="226.8" y="130.5">18</text>
<text x="179.6" y="134">14</text>
<text x="179.6" y="137.5">15</text>
<text x="226.8" y="134">17</text>
<text x="226.8" y="137.5">16</text>
</g>
<g font-size="2.5" fill="#00f">
<text x="184.3" y="89.5">A0</text>
<text x="211.1" y="89.5">GPIO16/D0</text>
<text x="184.3" y="93.1">GND</text>
<text x="212.7" y="93.1">GPIO5/D1</text>
<text x="184.3" y="96.6">VU</text>
<text x="184.3" y="100.1">S3/GPIO10</text>
<text x="204.4" y="96.6">(PWM)GPIO4/D2</text>
<text x="212.7" y="100.1">GPIO0/D3</text>
<text x="184.3" y="103.6">S2/GPIO9</text>
<text x="184.3" y="107.2">S1/GPIO8</text>
<text x="212.7" y="103.6">GPIO2/D4</text>
<text x="219.5" y="107.2">3.3V</text>
<text x="184.3" y="110.7">SC/GPIO11</text>
<text x="219.6" y="110.7">GND</text>
<text x="184.3" y="114.2">S0/GPIO7</text>
<text x="184.3" y="117.8">SK/GPIO6</text>
<text x="202.9" y="114.2">(PWM)GPIO14/D5</text>
<text x="202.9" y="117.8">(PWM)GPIO12/D6</text>
<text x="184.3" y="121.3">GND</text>
<text x="184.3" y="124.8">3.3V</text>
<text x="202.9" y="124.8">(PWM)GPIO15/D8</text>
<text x="211.1" y="121.3">GPIO13/D7</text>
<text x="184.3" y="128.3">EN</text>
<text x="184.3" y="131.9">RST</text>
<text x="212.7" y="128.3">GPIO3/RX</text>
<text x="212.9" y="131.9">GPIO1/TX</text>
<text x="184.3" y="135.4">GND</text>
<text x="219.6" y="135.4">GND</text>
<text x="184.3" y="138.9">Vin</text>
<text x="219.5" y="138.9">3.3V</text>
</g>
</svg>
